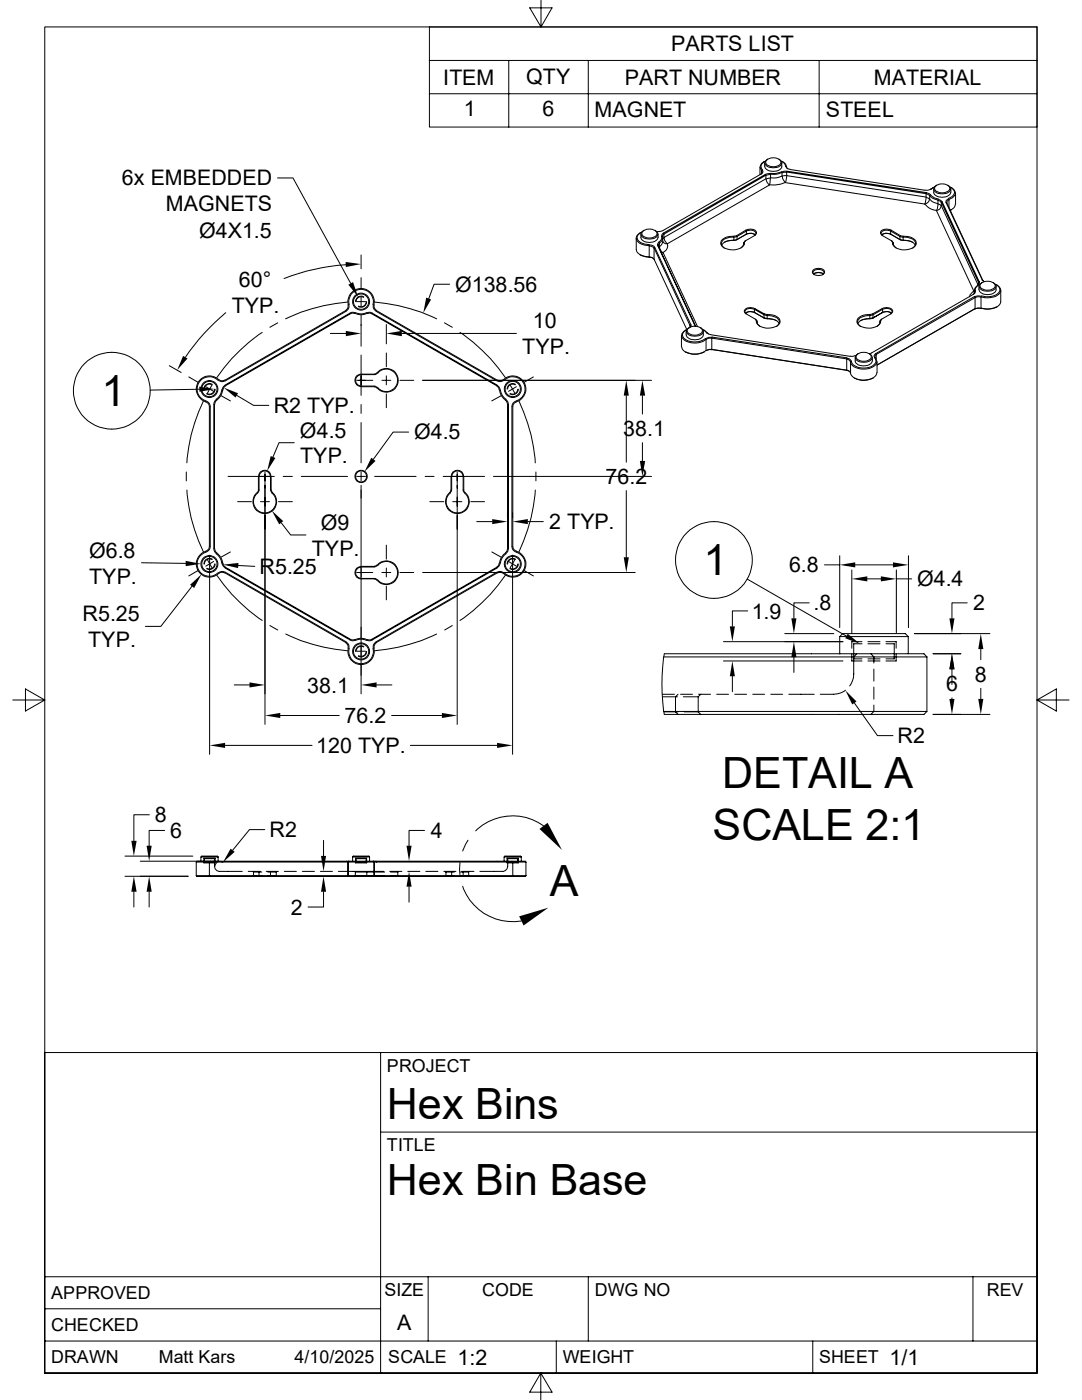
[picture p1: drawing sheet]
<svg xmlns="http://www.w3.org/2000/svg" width="216mm" height="279mm" viewBox="0 0 216 279" stroke-linecap="round" stroke-linejoin="round" font-family="sans-serif">
<g fill="none" stroke="#000" stroke-width=".2">
<path d="M85.7 5.4h121.2v20h-121.2zM85.7 12.1h121.2M85.7 18.7h121.2M101.5 12.1v13.3M108 0v5.4l-2.3-3.8h4.5l-2.2 3.8M117.4 12.1v13.3M163.4 12.1v13.3M55.4 35.5h3.1l11.5 21.1M151.6 33.3v1.5M151.9 34.1l.2 .4-.3 .3M152.1 34l.1 .3-.3 .4-19.7 11.4M152.1 33.9l-.1 .7"/>
<path d="M152.4 32.3a1.08 1.08 0 0 0-.4 1.7M152.5 32.2l-.1 .1M152.6 32.5v.7M152.7 34.8l.1 .2M152.7 34.8l-20.3 11.7M152.8 32.1a1.06 1.06 0 0 0-.7 1.8M152.8 35v.7l-20.3 11.7v-.7M152.8 35l-20.3 11.7M153 32a2.04 2.04 0 0 1 2.8 .2 1.22 1.22 0 0 1-1.7 1.1l-.6-.2a.7 .7 0 0 1-.5-1.1zM153.2 31.7a.79 .79 0 0 0-.6 .8 .79 .79 0 0 0 .6 .8 2.58 2.58 0 0 0 2.7-.4 .79 .79 0 0 0-.5-1.2M153.5 36.9l-20.3 11.7M153.7 35.6l-.2 1.3"/>
<path d="M153.8 34.8l-.9 .2M153.8 34.6l-1.1 .2M153.8 35.6h-.8a.56 .56 0 0 0 .1 .8l.4 .5M153.8 34.8v.7M153.8 34.6v.2M155.8 32.1l.7 .5 .4 .7M155.9 34.3l-1 .3h-1.1M156 34.3v.9M156 32.5a1.42 1.42 0 0 1-1.7 1.7l-1.1-.2-.4-.3-.2-.5M156 34.4l-1 .4h-1.2M156 32.2l.6 .4 .3 .7M156 35.1l-1 .4h-1.2"/>
<path d="M156.1 35.2l.9-.1-.3 1.3-.5-.8zM156.7 36.4l-.9 .3-1.1 .2h-1.1M156.7 36.4l27.8 4.3M156.8 33.2l.4 .5 .4 .1M157 34.4l-.9 .1M157 33.3l.2 .4M157 34.3v.8l27.8 4.2v-.6M157 34.3v-.1l27.8 4.2M157 34.3l27.8 4.4M157 34.2h-.5l-.5 .1M157.6 33.8l27 4.2M184.8 38.7l.7 .3"/>
<path d="M184.8 39.4a.58 .58 0 0 1 .7 .4 .58 .58 0 0 1-.5 .7l-.5 .2zM184.8 38.5l.7 .2 .1 .2-.1 .1M184.8 38.4v.3M185.5 39l.6 .6 1.1 .3M185.5 39v.7l.4 .4 1.3 .5M185.7 38.8l.9 .7 .6 .2M185.7 37.8h-.1M185.8 37.7l-.7 .3-.5-.1M186.3 37.7a1.41 1.41 0 0 0 1.7 1.7l1.1-.2 .4-.4 .2-.4M186.5 37.3l-.7 .5 .4-.4M186.6 37.2a2.04 2.04 0 0 1 2.9 .2 1.22 1.22 0 0 1-1.7 1.1l-.6-.2a.7 .7 0 0 1-.6-1.1zM186.9 37h-.1"/>
<path d="M187.2 39.8v.9M187.2 39.8l.8 .5M189.1 37a.78 .78 0 0 1 .6 .7 .78 .78 0 0 1-.6 .8 2.58 2.58 0 0 1-2.7-.4 .68 .68 0 0 1 .4-1.1M189.4 39.9l-.4 .2v.4M189.5 37.3l.4 .2a1.04 1.04 0 0 1 .6 1 1.04 1.04 0 0 1-.8 .9l-.4 .2M189.7 37.7v.7M189.8 37.4l.1 .1M189.9 37.5a1.12 1.12 0 0 1 .7 1.1 1.12 1.12 0 0 1-.9 1l-.3 .2M190.7 38.5v2.3M69 52.8a43.8 43.8 0 0 0-12.3 2.8M72.1 50.9v2.7M72.1 55.4v2.1"/>
<path d="M72.1 59.3v1.8M72.6 59.4a1.02 1.02 0 0 0-1.6 .8M72.6 59.3a1.07 1.07 0 0 0-1.6 .9M89.7 56.7h-3.1l-1 2.9M127 47.5v2.3a2.26 2.26 0 0 0 2.5 1.5M127.7 50.8l.1 .1M127.8 50.9l1.1 .4h.6M127.8 46.4a1.17 1.17 0 0 0-.9 1.2 1.17 1.17 0 0 0 1 1.1l1.6 .3M127.9 46.7a1.41 1.41 0 0 0 1.7 1.7 1.46 1.46 0 0 0 1.7-1.7M128.1 46.3a1.1 1.1 0 0 0-1 1.1 1.1 1.1 0 0 0 .9 1.1l1.5 .3M128.2 46.2a2.04 2.04 0 0 1 2.9 .2 1.22 1.22 0 0 1-1.7 1.1l-.7-.2a.7 .7 0 0 1-.5-1.1zM128.4 46.1a.82 .82 0 0 0-.4 .9 .82 .82 0 0 0 .8 .6 2 2 0 0 0 2.4-.7 .71 .71 0 0 0-.4-.8"/>
<path d="M128.5 46h-.1M129.5 51.4l.8 .1M129.5 48.9l.8 .1 .3 .4M129.5 49.1h.5l.5 .4M129.5 51.3l.5 .1 .5 .3M129.5 48.9v2.5M130.5 49.5v2.2l6.5 14M130.5 49.5l7.2 15.5M130.6 49.4l7.3 15.5-.2 .1M130.6 49.4l-.1 .1M130.7 46h.1M131.2 49l7.6 16.1-.1-.1"/>
<path d="M131.2 49l7.5 16M131.4 48.4l.2 .2M131.5 48.4l-.3 .3v.3M131.6 48.6v.7M131.6 48.6l-.2 .5M131.6 49.3l-.1 .1M131.6 49.3l.4 .9 .3 .3M132 47.1v.7l-.6 .5M132 50.5h.3M132.2 47.2l-.1 .7-.6 .6M132.2 46.1l-1.1 .1M132.2 48.3l-.2 .5-.5 .4"/>
<path d="M132.2 47.5v.8M132.3 47.6l.2-.1 .2 .6 .5 .5M132.3 48.2l.5 .4h.4M132.3 50.5l6.9 14.7M132.4 46.5l-.3 .3v.3M132.4 46.5l.1 .2M132.5 46.7l-.3 .2v.3h-.2M133.1 48.6a1.46 1.46 0 0 1-.8 1.8M146.4 48l-1.3 .1-.6 .2M146.4 47.2v.8M146.4 47.2a2.38 2.38 0 0 0-2.6 1.1 1.34 1.34 0 0 0 1.4 1.4 2.74 2.74 0 0 0 3.3-1.1v-.3l-.2 .7-.5 .5M146.4 48a2.41 2.41 0 0 0-2.4 .9"/>
<path d="M146.9 47.9l-.5 .1M146.9 47l-.5 .1M147 47l.1 .2M147 47.2l-.2 .1a3.5 3.5 0 0 0-2.6 .7 .92 .92 0 0 0 .3 1.5M147 47.8l-.6 .1M147.1 47.2v.6M147.1 47.8l-.1 .1M148.4 48.4v.4M148.8 48l-.2 .3M148.8 48l-.3 .5M148.8 46.8l-1.8 1.1M148.8 45.9l-1.8 1.1"/>
<path d="M148.8 45.9l.1 .2M148.8 45.9a1.54 1.54 0 0 1 2.2 .5l-.4 .5M148.9 46.1l-1.8 1.1M148.9 46.7l-.1 .1M148.9 46.7l-1.8 1.1M148.9 46.1v.6M149 46.7a1.6 1.6 0 0 1 1.7 .2M149 46.1a1.33 1.33 0 0 1 1.8 .5l-.3 .4M150.6 46.7l-.9-.1-.9 .2M150.6 47l-1.8 1M162.3 53.9a1.66 1.66 0 0 1 2.2 .2v.2a1.41 1.41 0 0 1-2.4 0zM162.3 54.7a1.57 1.57 0 0 1 2 0"/>
<path d="M162.5 54.6l.8-.2 .9 .2M162.5 54.8l-.2-.1a.61 .61 0 0 1 .1-.7 .61 .61 0 0 1 .6-.2h.6a.57 .57 0 0 1 .7 .3 .57 .57 0 0 1-.2 .7M176 47l1.9 1M176.1 46.7l.9-.1 .8 .2M177.7 46.1a1.33 1.33 0 0 0-1.9 .5l.3 .4M177.7 46.7a1.6 1.6 0 0 0-1.8 .2M177.7 46.7l.1 .1M177.7 46.7l1.9 1.1M177.7 46.1l1.9 1.1M177.7 46.1v.6M177.8 46.8l1.9 1.1M177.8 45.9l1.9 1.1"/>
<path d="M177.8 45.9l-.1 .2M177.8 45.9a1.68 1.68 0 0 0-2.1 .4v.3l.3 .3M177.9 48l.2 .3M177.9 48l.3 .5M178.2 48.4v.4M179.6 47.2v.6M179.6 47.8l.1 .1M179.6 47.2l.3 .1a3.5 3.5 0 0 1 2.6 .7 .92 .92 0 0 1-.4 1.5M179.6 47.8l.6 .1M179.7 47l-.1 .2M179.7 47.9l.5 .1M179.7 47l.5 .1"/>
<path d="M180.2 48a2.41 2.41 0 0 1 2.4 .9M180.2 48l1.3 .1 .6 .2M180.2 47.2v.8M180.2 47.2a2.38 2.38 0 0 1 2.6 1.1 1.34 1.34 0 0 1-1.4 1.4 2.74 2.74 0 0 1-3.3-1.1v-.3l.3 .7 .4 .5M184.5 40.7l.3 .3a2.96 2.96 0 0 0 2.1 1M186.9 42l7.4 16.1M187.2 40l.4 .1 .2 .3M187.2 40.7a.56 .56 0 0 1 .6 .5 .56 .56 0 0 1-.5 .6l-.4 .2M187.2 40.7l-.3 1.3M187.8 40.4v.7l7.4 15.8 .2-.3v-.3M187.8 40.4l.2-.2 7.4 16.1M187.8 40.4l7.5 16"/>
<path d="M188.8 40.4l7.3 15.6zM188.8 40.4v-.4l.5-.3 .1 1.8M189.9 41.8l-.1 .1M190.6 40.8l-.2 .6-.8 .6 .1-.1M194.3 58.1h.1M194.4 58.1l-.8 .7-.1 .4M194.4 58l-.1 .1M194.4 58v.6M194.4 58.3l-.2 .5M194.4 58.3v.2M194.6 58.1v.3l-.3 .3-20.8 11.9M194.6 59.4l-.2-.2-19.6 11.4"/>
<path d="M194.6 59.4l-19.8 11.3M194.6 59.4v2.2M194.6 58.1l-.2 .2M195.1 57l-.6 .6v.7M195.2 56.4l-.2 .5h.2M195.2 56.9l-.5 .5-.1 .7M195.3 56.4v.3M195.3 57.1a1.46 1.46 0 0 0 1.8 1.7 1.41 1.41 0 0 0 1.7-1.7M195.4 56.3l-.1 .1M195.7 56.6a2.04 2.04 0 0 1 2.8 .2 1.22 1.22 0 0 1-1.6 1.1l-.7-.2a.7 .7 0 0 1-.5-1.1zM195.7 59.3l-.5-.1-.6 .2M195.8 59.1h-.7l-.6 .1"/>
<path d="M195.8 59.1v2.5M195.9 56.5a.82 .82 0 0 0-.5 .9 .82 .82 0 0 0 .9 .6 2 2 0 0 0 2.4-.7 .71 .71 0 0 0-.5-.8M195.9 56.4h-.1M196 55.9l.3 .3M196.2 56l.1 .2M198.2 56.4h.1M198.6 56.7a1.09 1.09 0 0 1 .9 1 1.09 1.09 0 0 1-.7 1.1l-1.6 .4-1.3-.1M198.8 56.8a1.16 1.16 0 0 1 .9 1.1 1.16 1.16 0 0 1-.9 1.2l-1.7 .3-1.3-.1M199.7 58v2.2a2.04 2.04 0 0 1-2.2 1.4l-.9 .1-.8-.2M33.8 73l2.4 1.3M37.7 75.2l1.8 1.1M39.8 77.7l-9.8 .2"/>
<path d="M41.1 77.2l1.5 .9M42.3 76.9l-.9 1.5M42.3 76.8a1 1 0 0 0-1.5 .8M42.4 76.7a1.14 1.14 0 0 0-1.7 .9M42.8 77.7a1.02 1.02 0 0 1-1.5 .8M42.9 77.7a1.12 1.12 0 0 1-1.7 .9M43.2 79.7l-.4 .4-.1 .6v28.8l.1 .6 .4 .4M43.3 79.9l-.3 .3-.2 .5M43.5 75.9a2.46 2.46 0 0 0-3.8 .5 2.46 2.46 0 0 0 1.4 3.6M43.5 75.8l.7 .4 .7-.2M43.6 75.7a2.64 2.64 0 0 0-4.1 .6 2.64 2.64 0 0 0 1.6 3.9M43.6 75.7l.6 .3 .6-.1"/>
<path d="M44.2 79l1.8 1M44.2 77.8l-.3 1.1-.8 .8M44.4 77.8l-.3 1.2-.9 .8M44.9 76.9l-.4 .4-.2 .5M45 77l-.4 .4-.1 .5M45 62.4a43.1 43.1 0 0 0-8 8.9M47.2 78.9l3.4 2h3M52.3 66.3a34.7 34.7 0 0 0-9 9.1M55.4 64.4l-1.6 .9M65.9 66.5h3.1M69.1 62.1l-24.2 13.9M69.3 60.3a35.9 35.9 0 0 0-12.3 3.3"/>
<path d="M69.4 60.8l.1 .5-.5 .6-24.2 14M69.5 60.8a2.62 2.62 0 0 1 2.6-3.2 2.62 2.62 0 0 1 2.5 3.2M69.6 60.8v.8l-.5 .5M69.7 60.8a2.45 2.45 0 0 1 2.4-3.1 2.45 2.45 0 0 1 2.3 3.1M69.9 62.6l-24.9 14.4M70.8 62.6l-.4-.1-.5 .1M70.9 62.5l1.2 .3 1.1-.3M70.9 62.4l-.5-.1-.6 .2-24.9 14.4M71 62.4l1.1 .3 1.1-.3M71.2 60.2h1.7M71.2 75.9h3.2M72.1 70.9v8"/>
<path d="M72.1 77l2.8 .1 .4 .2M72.1 74.8a1.1 1.1 0 0 0-1.1 1.1 1.1 1.1 0 0 0 1.1 1.1M72.1 77.2h2.6M72.1 62.9v6.2M73.1 60.2a1.02 1.02 0 0 1-1.6 .9M73.2 60.2a1.1 1.1 0 0 1-1.7 1M73.2 62.4l.5-.1 .6 .2M73.3 62.6l.4-.1 .5 .1M74.2 62.6l24.9 14.4M74.3 62.5l24.9 14.4M74.5 60.8v.8l.6 .5M74.7 60.8l-.1 .5 .5 .6 24.2 14"/>
<path d="M74.7 77.2l.5 .2M74.7 74.7h-2.6a1.23 1.23 0 0 0-1.3 1.2 1.23 1.23 0 0 0 1.3 1.2M74.8 60.3a35.9 35.9 0 0 1 12.3 3.3M75 62.1l24.2 13.9M75.2 74.4l-.5 .2M75.2 74.4a2.38 2.38 0 0 1 3.5-.2 2.38 2.38 0 0 1 0 3.4 2.38 2.38 0 0 1-3.5-.2M75.3 74.5l-.4 .3h-2.8M75.4 74.5a2.23 2.23 0 0 1 3.2-.2 2.23 2.23 0 0 1 0 3.2 2.23 2.23 0 0 1-3.2-.2M76.2 75.9h1.8M77.1 70.4v2.8M77.1 75v1.8M77.1 78.6v2.8"/>
<path d="M77.1 64.8v3.8M79.8 75.9h2.7M80.2 66.5h22.8M84.3 75.9h45.7M88.7 64.4l1.6 .9M91.8 66.3a34.7 34.7 0 0 1 9 9.1M99.1 77l.4 .4 .1 .5M99.2 76.9l.4 .4 .2 .5M99.7 77.8l.3 1.2 .9 .8M99.9 77.8l.3 1.1 .8 .8M99.9 79l-1.8 1M100.5 75.7l-.6 .3-.6-.1"/>
<path d="M100.5 75.7a2.64 2.64 0 0 1 4.1 .6 2.64 2.64 0 0 1-1.6 3.9M100.6 75.8l-.7 .4-.7-.2M100.6 75.9a2.46 2.46 0 0 1 3.8 .5 2.46 2.46 0 0 1-1.4 3.6M100.8 79.9l.3 .3 .2 .5M100.9 79.7l.4 .4 .1 .6v28.8l-.1 .6-.4 .4M101.8 76.9l.9 1.5M102.8 76.8a1.02 1.02 0 0 0-1.5 .8M102.9 76.7a1.14 1.14 0 0 0-1.7 .9M103 77.2l-1.5 .9M103.3 77.7a1 1 0 0 1-1.5 .8M103.4 77.7a1.12 1.12 0 0 1-1.7 .9M106.4 75.2l-1.8 1.1"/>
<path d="M125 79v13.2M128.2 79v3.6M136 67v2.2M136 69.2a1.54 1.54 0 0 0 1.5 1.3 3.6 3.6 0 0 0 3.4-.6M136.7 70.3h.2M136.8 65.9a1.16 1.16 0 0 0-.8 1.2 1.16 1.16 0 0 0 1 1.1 4 4 0 0 0 3.9-.5M136.9 65.8l-.2 .1M136.9 66.1v.7M136.9 70.3a3.8 3.8 0 0 0 3.5 0M137.1 65.7a1.11 1.11 0 0 0-.7 1.8 3.5 3.5 0 0 0 4.4 .1l.1 .1M137.3 65.6a2.04 2.04 0 0 1 2.8 .2 1.22 1.22 0 0 1-1.6 1.1l-.7-.2a.7 .7 0 0 1-.5-1.1zM137.5 65.4a.76 .76 0 0 0-.6 .7 .76 .76 0 0 0 .6 .8 2.58 2.58 0 0 0 2.7-.4 .68 .68 0 0 0-.4-1.1"/>
<path d="M137.7 65v.3v-.3M137.8 64.9v.3M138.7 65v.1M138.9 65.1h.1M139.7 65.4h.2M140.2 65.7l.8 .7M140.3 66.1a1.42 1.42 0 0 1-1.7 1.7l-1-.2-.5-.3-.2-.5M140.4 65.8l.7 .7M140.5 70.3h-.1M140.9 67.7v2.3M141.1 66.5l-.1-.1 .3 .2 .5 .2M141.2 66.5l.2 .1"/>
<path d="M141.8 66.8l27.8 4.3M142 67.5h-.6l-.5 .2M142 69.7l-.6 .1-.5 .2M142 69.7l27 4.2M142 67.5l.1-.2 26.9 4.1v.2M142 67.5l27 4.1M142 67.5v2.2M142 69.7l-1 .2M142.1 67.4l-.5-.1-.8 .3M148.9 62.4l.5-.2 1.1 .2M150.5 61.7a1.33 1.33 0 0 0-1.9 .5l.3 .4M150.5 62.4a1.6 1.6 0 0 0-1.7 .1"/>
<path d="M150.5 61.7l1.9 1.1M150.5 62.4l2 1.1M150.5 61.7v.7M150.6 61.6l1.9 1.1M150.6 61.6l-.1 .1M150.6 61.6a1.54 1.54 0 0 0-2.1 .5l.3 .5 2 1.2M150.7 63.7l.3 .4M150.8 63.8l.2 .3M151 64.1l.2 .5 .4 .6M151 64.1v.3M152.4 62.8l.1 .7M152.5 62.8l.6 .1"/>
<path d="M152.5 63.4l.6 .1M152.5 62.7l-.1 .1M152.6 63.5l.5 .1M152.6 62.7h.5M153 63a2.25 2.25 0 0 1 2.5 1.2 1.11 1.11 0 0 1-.6 1M153 63.6h.1M153 63.6a2.41 2.41 0 0 1 2.4 1M153 63.6l1.3 .2 .6 .2M153.1 62.9l-.1-.1a2.38 2.38 0 0 1 2.6 1.1 1.34 1.34 0 0 1-1.4 1.5 2.74 2.74 0 0 1-3.3-1.1v-.3M153.1 62.9v.7M169 71.7l.6 .3 .1 .2M169 73.9l.6 .3 .1 .2"/>
<path d="M169 71.6v2.3M169 74l.5 .1M169 71.5l.4 .1 .4 .5M169.9 72.1l-.2 .1v2.2a2.61 2.61 0 0 0 3.1 1.4 2.04 2.04 0 0 0 2.2-1.4M170.5 75.5h.1M170.6 75.5a3.8 3.8 0 0 0 3.5 0M170.6 71.3a1.42 1.42 0 0 0 1.7 1.7l1.1-.2 .5-.3 .1-.4M170.7 71l-.5 .1h-.6M170.8 71h-.1M171 70.8a2.04 2.04 0 0 1 2.8 .2 1.22 1.22 0 0 1-1.6 1.1l-.7-.2a.7 .7 0 0 1-.5-1.1zM171.2 70.6a.78 .78 0 0 0-.6 .7 .78 .78 0 0 0 .6 .8 2.58 2.58 0 0 0 2.7-.4 .81 .81 0 0 0-.4-1.1M173.6 62.9v-.1a2.38 2.38 0 0 0-2.6 1.1 1.34 1.34 0 0 0 1.4 1.5 2.74 2.74 0 0 0 3.3-1.1v-.3"/>
<path d="M173.6 63.6h.1M173.6 62.9v.7M173.6 63.6l-1.3 .2-.6 .2M173.6 63.6a2.41 2.41 0 0 0-2.4 1M173.6 63a2.25 2.25 0 0 0-2.5 1.2 1.11 1.11 0 0 0 .6 1M174.1 63.5l-.5 .1M174.1 62.7h-.5M174.1 71.3v.8M174.1 62.7l.1 .1M174.2 63.4l-.6 .1M174.2 62.8l-.6 .1M174.2 63.5h-.1"/>
<path d="M174.2 62.8v.7M174.2 75.5h-.1M174.5 71.4l.2 .2a1.33 1.33 0 0 1-1.3 1.7 3 3 0 0 1-3.5-1v-.2M174.8 70.6l-.4 .5a1.31 1.31 0 0 1 .1 1.9 3.8 3.8 0 0 1-4.6-.3l-.2-.5M174.8 70.6v.1M174.8 70.7v.9M174.9 70.8l-.3 .3 .1 .3M175 72.2v2.2M175.6 64.1l-.1 .5-.5 .6M175.6 64.1v.3M175.7 64l-.1 .1M175.9 63.8l-.3 .3"/>
<path d="M175.9 63.7l-.1 .3M176 61.6a1.68 1.68 0 0 1 2.1 .3v.4l-.3 .3-2 1.2M176 62.4l-1.9 1.1M176 61.6l-1.9 1.1M176 61.6l.1 .1M176.1 62.4h-.1M176.1 62.4l-1.9 1.1M176.1 61.7v.7M176.1 61.7l-1.9 1.1M176.1 62.4a1.6 1.6 0 0 1 1.8 .1M176.1 61.7a1.33 1.33 0 0 1 1.9 .5l-.3 .4M177.8 62.4l-.9-.2-.9 .2"/>
<path d="M194.6 61.6l-19.6 11.3M194.6 61.6l-.2 .1M195.7 61.6l-.5-.1-.6 .1M195.8 61.6l-.7-.1-.6 .2M198.8 61.3a3.7 3.7 0 0 1-2.9 .2M198.9 61.3h-.1M37.2 94.2v1.8M37.3 97.8a32.6 32.6 0 0 0 3.3 12.4M40.6 80a32.6 32.6 0 0 0-3.3 12.4M41.1 80.2l.5 .4 .2 .6v27.9l-.2 .5-.5 .4M41.1 80.1l.6 .4 .3 .7v27.9l-.3 .6-.6 .5M42.8 80.7v28.8"/>
<path d="M45.5 95.1h9.2M51.4 98.4a2.23 2.23 0 0 0-.2 3.2 2.23 2.23 0 0 0 3.3 0 2.23 2.23 0 0 0-.3-3.2M51.7 95.1v2.9l-.3 .3M51.7 95.1a1.1 1.1 0 0 1 1.1-1.1 1.1 1.1 0 0 1 1.1 1.1M52.9 94.2v50.4M54 95.1v2.7M54 97.8l.3 .5M54.1 95.1a1.25 1.25 0 0 0-1.3-1.2 1.25 1.25 0 0 0-1.2 1.2v2.8a3.3 3.3 0 0 0-1.1 2.8 2.36 2.36 0 0 0 3.6 1.4 2.36 2.36 0 0 0 .2-3.8M54.1 95.1v2.8l.3 .4M56.5 95.1h1.8M58.7 88.3h-3l-1.2 2.9M60.1 95.1h9.2"/>
<path d="M71.2 95.1h1.7M72.1 80.7v1.8M72.1 84.3v8.1M72.1 94.2v1.8M72.1 96.9v41.6M74.8 95.1h8.2M81.5 86.2h-3.1l-3.9 5.5M84.8 95.1h1.8M88.4 95.1h8.3M89.9 98.4a2.23 2.23 0 0 0-.3 3.2 2.23 2.23 0 0 0 3.3 0 2.23 2.23 0 0 0-.2-3.2M90 97.8l-.3 .5M90 95.1v2.7"/>
<path d="M90 95.1a1.23 1.23 0 0 1 1.3-1.2 1.23 1.23 0 0 1 1.2 1.2M90.1 97.8l-.3 .5M90.1 95.1v2.7M90.2 95.1a1.1 1.1 0 0 1 1.1-1.1 1.1 1.1 0 0 1 1.1 1.1M91.2 94.2v50.4M92.4 95.1v2.9l.3 .3M92.5 95.1v2.8a3.3 3.3 0 0 1 1.1 2.8 2.36 2.36 0 0 1-3.6 1.4 2.36 2.36 0 0 1-.2-3.8M98.5 95.1h31.5M101.3 80.7v28.8M103 80.1l-.6 .4-.2 .7v27.9l.2 .6 .6 .5M103 80.2l-.5 .4-.2 .6v27.9l.2 .5 .5 .4M103.5 80a33.5 33.5 0 0 1 3.3 12.4"/>
<path d="M106.8 97.8a33.5 33.5 0 0 1-3.3 12.4M106.9 94.2v1.8M125 97.9v13.3M128.2 88.3v3.7M28.2 112.3l8.8 .1M38.3 117l-6.2 8h-3.1M39.5 113.9l-1.8 1M41.1 110a2.64 2.64 0 0 0-1.6 3.9 2.64 2.64 0 0 0 4.1 .6M41.1 110.2a2.46 2.46 0 0 0-1.4 3.6 2.46 2.46 0 0 0 3.8 .5M41.4 111.7l.9 1.6M41.8 110.8v39.7M42.3 111.7a1 1 0 0 0-1.5 .9"/>
<path d="M42.4 111.6a1.14 1.14 0 0 0-1.7 1M42.6 112.1l-1.5 .9M42.8 112.6a1.02 1.02 0 0 1-1.5 .8M42.8 109.5l.2 .5 .3 .3M42.9 112.6a1.12 1.12 0 0 1-1.7 .9M43.1 110.5l.8 .8 .3 1.1M43.2 110.4l.9 .9 .3 1.1M43.3 114.8a34.7 34.7 0 0 0 9 9M44.3 112.4l.2 .5 .4 .4M44.5 112.4l.1 .4 .4 .4M44.8 114.3l-.6-.1-.6 .3M44.8 114.3l24.2 13.9"/>
<path d="M44.9 113.3l24.9 14.4 .6 .2 .5-.1M44.9 114.2l-.7-.2-.7 .4M44.9 114.2l24.2 13.9M45 113.2l24.9 14.4M46 110.2l-1.8 1M47.4 100.1h2.8M47.5 112.9l3.3 .1M52 100.1h1.8M55.6 100.1h2.7M56.1 104.4l1.9 2.4h3M71.2 114.3h3.2M72.1 115.4h2.8l.4 .3"/>
<path d="M72.1 113.1a1.23 1.23 0 0 0-1.3 1.2 1.23 1.23 0 0 0 1.3 1.2h2.6M72.1 113.2a1.1 1.1 0 0 0-1.1 1.1 1.1 1.1 0 0 0 1.1 1.1M72.1 113h2.6M74.7 115.6l.5 .2M75.2 112.8l-.5 .2M75.2 112.8a2.38 2.38 0 0 1 3.5-.2 2.38 2.38 0 0 1 0 3.4 2.38 2.38 0 0 1-3.5-.2M75.3 112.9l-.4 .2-2.8 .1M75.4 112.9a2.23 2.23 0 0 1 3.2-.2 2.23 2.23 0 0 1 0 3.2 2.23 2.23 0 0 1-3.2-.2M76.2 114.3h1.8M77.1 108.8v2.8M77.1 113.4v1.7M77.1 117v2.7"/>
<path d="M79.8 114.3h2.7M84.3 114.3h42.4M85.8 100.1h2.8M90.3 100.1h1.9M93.9 100.1h2.8M95.1 104.1h3.1M98.1 110.2l1.8 1M99.1 113.2l-24.9 14.4M99.2 114.2l-24.2 13.9M99.2 114.2l.7-.2 .7 .4M99.2 113.3l-24.9 14.4M99.3 114.3l.6-.1 .6 .3"/>
<path d="M99.3 114.3l-24.2 13.9M99.6 112.4l-.1 .4-.4 .4M99.8 112.4l-.2 .5-.4 .4M100.8 114.8a34.7 34.7 0 0 1-9 9M100.9 110.4l-.9 .9-.3 1.1M101 110.5l-.8 .8-.3 1.1M101.3 102.3v1M101.3 109.5l-.2 .5-.3 .3M101.5 112.1l1.5 .9M102.3 102.3v1M102.3 110.8v39.7M102.7 111.7l-.9 1.6"/>
<path d="M102.8 111.7a1.02 1.02 0 0 0-1.5 .9M102.9 111.6a1.14 1.14 0 0 0-1.7 1M103 110.2a2.46 2.46 0 0 1 1.4 3.6 2.46 2.46 0 0 1-3.8 .5M103 110a2.64 2.64 0 0 1 1.6 3.9 2.64 2.64 0 0 1-4.1 .6M103.3 112.6a1 1 0 0 1-1.5 .8M103.4 112.6a1.12 1.12 0 0 1-1.7 .9M104.6 113.9l1.8 1M105.3 104.1h3.1M149.1 115.6l19.8 11.4M164.5 112.7h3.1M167.6 110.9v14.4M170 113.7v12.6"/>
<path d="M170.6 112.7h7.6M173.1 115.5h2.7M178.9 115.5h3M178.9 113.7v12.6M181.3 110.9v14.4M2.5 139.7h6.4l-3.8-2.2v4.4l3.8-2.2M46.7 136.7h3.1M53.8 124.8l1.6 .9M57 126.5a35.3 35.3 0 0 0 12.3 3.4M69 128.3l.5 .6-.1 .5M69.1 128.1l.5 .6v.7M69.5 129.4a2.62 2.62 0 0 0 2.6 3.2 2.62 2.62 0 0 0 2.5-3.2"/>
<path d="M69.7 129.4a2.45 2.45 0 0 0 2.4 3.1 2.45 2.45 0 0 0 2.3-3.1M69.9 127.6l.5 .1 .4-.1M70.9 127.7l1.2-.3 1.1 .3M71 127.8l1.1-.2 1.1 .2M71.2 130h1.7M72.6 129.1a1.02 1.02 0 0 0-1.6 .9M72.6 129a1.1 1.1 0 0 0-1.6 1M73.1 130a1.02 1.02 0 0 1-1.6 .9M73.2 130a1.1 1.1 0 0 1-1.7 .9M74.2 127.6l-.5 .1-.4-.1M74.3 127.7l-.6 .2-.5-.1M75.1 128.1l-.6 .6v.7"/>
<path d="M75.1 128.3l-.5 .6 .1 .5M75.1 136.7h3.1M87.1 126.5a35.9 35.9 0 0 1-12.3 3.4M90.3 124.8l-1.6 .9M132.2 138.6h2.4M132.2 139.1h3M132.4 131.1a40.5 40.5 0 0 0 .1 11.4M132.5 131.1h52.5M132.5 130.5v.6M132.5 130.5h51.9l.6 .6M135.3 138.6l-.5 .5v3l.5 .5M135.8 138.6h2.4"/>
<path d="M136.4 139.1h2.9M139.4 138.6h2.4M139.8 138.6l-.5 .5v3M143 138.6h2.4M144.4 128.1h23.8M144.4 131.9h23.8M146.1 135v3M146.6 138.6h2.4M149.2 121.9h-3.1v3.1M150.2 138.6h2.4M153.8 138.6h2.4M156.6 126.4h9.8"/>
<path d="M157.4 138.6h5.1M158.4 131.1v3.1M161.5 120.3h-3.1v3.1M167.6 127h13.6M168.7 137.8a4.5 4.5 0 0 1-3.6 .8h-1.4M170 130.6v1.3h2M170.3 131.5h1.7M170.9 130.5l-.6 .6M172 128.5h-1.7v6a4.1 4.1 0 0 1-.8 2.4M172 128.1h-2v1.3M173.2 131.9h2.4M173.2 128.1h2.4"/>
<path d="M173.2 131.5h2.4M173.2 128.5h2.4M173.8 130.5l.6 .6v1.2M174.4 133.5v2.4M174.4 137.1v2.4M176.8 128.1h2v1.3M176.8 128.5h1.6v3h-1.6M178.8 130.6v1.3h-2M181.2 127l-.6-.6h-12.5l-.5 .6v3.5M181.2 127v3.5M182.5 126.4h15M185 131.1v10.9l-.6 .6h-51.9"/>
<path d="M186.2 130.5h5.5M189.9 133.6v3M189.9 139.3v.2M193 120.3h-3.1v3.1M195.7 129.5v2.2M195.7 137.4v2.1M206.9 139.7l3.9 2.2v-4.4l-3.9 2.2h6.4M44.9 148.8h17.4M55.9 142.8h11.8M78.1 142.8h10.1M81.9 148.8h17.3M132.5 142.1h2.8"/>
<path d="M132.5 142h52.5M136.5 142.1h2.8M139.3 142.1l.5 .5M170.5 140.3l4.6 6.5h3.1M174.4 140.7v1.3l-.6 .6M186.2 142.6h11.3M24.9 174.9h12.6M24.9 170.9h13.6M26.7 178v3M28 171.9h15.2M29.8 178v3M29.8 162.6h-3.1v5.2"/>
<path d="M32.9 165.7h-3.1v3.1M39.2 172v2.8l.1 .1h30.3M39.2 172h65.7M39.2 174.8h35.5M40.1 171h3.4M40.7 171.3h2.2v.9h-2.2zM40.8 171.4h2v.7h-2zM42 171.9l-.2 .1v2.8l.2 .1M42.7 171.9l.1 .1M42.8 172.1v.8a1.08 1.08 0 0 0 1 1h4.5M43.5 171.9h-4.2l-.1 .1M43.5 171.9h26.1"/>
<path d="M43.5 171l-.2-.1h-3l-.2 .1v.9M43.5 171v.9M44.4 172.1a.96 .96 0 0 0-1-.1 .96 .96 0 0 0-.5 .9M49.5 173.9h2.4M50.5 173.9l.1 .1M50.6 174h1.6M50.6 174.8h1.6M50.6 174v.8M50.6 174.8l-.1 .1M51.6 173.9l.1 .1v.8l-.1 .1M52.8 165.6h-3l-3.4 4.1M53.1 173.9h2.4"/>
<path d="M53.4 174h1.7M53.4 174.8h1.7M54.1 173.9l-.1 .1v.8l.1 .1M55.1 174.8l.1 .1M55.2 173.9l-.1 .1v.8M56.7 173.9h2.4M60.3 173.9h2.4M63.9 173.9h2.4M64.6 178v3h-3.1M64.6 167.7v3.1M67.5 173.9h9.1M69.6 174.9h4.9"/>
<path d="M69.6 171.9h4.9M69.6 171.9l-.2 .1v2.8l.2 .1M69.7 171.9l-.2 .1v2.8l.2 .1M70.4 171h3.3M70.8 173.9l.1 .1M70.9 174h5.9M70.9 174.8h5.9M70.9 174.8l-.1 .1M70.9 174v.8M71 171.3h2.2v.9h-2.2zM71 171.4h2.1v.7h-2.1zM73.3 173.9l-.1 .1v.8l.1 .1"/>
<path d="M73.7 171l-.1-.1h-3.1l-.1 .1v.9M73.7 171v.9M74.4 171.9l.2 .1v2.8l-.2 .1M74.5 171.9h26.1M74.5 171.9l.2 .1v2.8M74.7 174.8h30.2M74.7 174.8l-.2 .1M77.8 173.9h2.4M77.9 174h1.5M77.9 174.8h1.5M79.4 174v.8M79.4 174.8l.1 .1"/>
<path d="M79.5 173.9l-.1 .1M81.4 173.9h2.4M81.6 177v3M84.7 165.7h-3.1v3.1M85 173.9h2.4M88.6 173.9h2.4M88.9 173.9l.1 .1M89 174.8h1.7M89 174h1.7M89 174.8l-.1 .1M89 174v.8M90 173.9l.1 .1v.8l-.1 .1"/>
<path d="M91.8 172.2v2.3M91.9 174.8h1.6M91.9 174h1.6M92.2 173.9h2.4M92.3 176.9a10.5 10.5 0 0 0 11.7 6.9M92.5 173.9l-.1 .1v.8l.1 .1M93.4 167.7l-1.1 2.1M93.5 174.8l.1 .1M93.6 173.9l-.1 .1v.8M100.6 171.9h4.2l.1 .1M100.6 171h3.4M101.2 171.3h2.2v.9h-2.2z"/>
<path d="M101.3 172.1h2v-.7h-2v1.5a1.08 1.08 0 0 1-1 1h-4.5M101.4 171.9l-.1 .1M102.2 171.9l.1 .1v2.8l-.1 .1M104 171l-.2-.1h-3l-.2 .1v.9M104 171v.9M104.9 174.8l-.1 .1h-30.3M104.9 172v2.8M108.5 164.8a10.6 10.6 0 0 0-13.6 1M75.9 210.1v63.9M75.9 225.9h131M8.9 254.8h198M85.4 254.8v12.8"/>
<path d="M117.4 254.8v12.8M194.1 254.8v12.8M8.9 274v-268.6h198v268.6M8.9 274v-63.9h198v63.9M8.9 274h198M8.9 267.6h198M8.9 261.2h67M107.9 274l2.3 3.8h-4.5l2.2-3.8v5.4M111 267.6v6.4M162.2 267.6v6.4"/>
<circle cx="22.3" cy="78" r="7.7"/>
<circle cx="41.8" cy="77.6" r="1.53"/>
<circle cx="41.8" cy="77.7" r="1.69"/>
<circle cx="72" cy="60.2" r="1.53"/>
<circle cx="72.1" cy="60.2" r="1.69"/>
<circle cx="102.3" cy="77.6" r="1.53"/>
<circle cx="102.3" cy="77.7" r="1.69"/>
<circle cx="72" cy="95.1" r="1.11"/>
<circle cx="72.1" cy="95.1" r="1.22"/>
<circle cx="41.8" cy="112.6" r="1.53"/>
<circle cx="41.8" cy="112.6" r="1.69"/>
<circle cx="102.3" cy="112.6" r="1.53"/>
<circle cx="102.3" cy="112.6" r="1.69"/>
<circle cx="142.4" cy="111.8" r="7.7"/>
<circle cx="72" cy="130" r="1.53"/>
<circle cx="72.1" cy="130" r="1.69"/>
</g>
<g fill="#000">
<path d="M69 52.3l3.1 .4-3.1 .6zM69.5 56.8l.9-.5 1.1 3zM85 59.4l1 .4-1.5 2.7zM36.5 71l.9 .5-2.1 2.4zM39.8 77.2l3 .4-3 .6zM44.6 77.3l2.9 1.2-.5 .8zM69 66l3.1 .5-3.1 .6zM77.1 66.5l3.1-.5v1.1zM125 75.9l.5 3.1h-1zM128.2 75.9l.5 3.1h-1zM54 91l.9 .4-1.6 2.6zM74.1 91.4l.8 .6-2.2 2.1z"/>
<path d="M127.7 92h1l-.5 3.1zM37 111.9l3.1 .6-3.1 .5zM37.9 116.7l2.3-2.1-1.5 2.7zM44.5 112.7l3.1-.3-.1 1zM54.2 101.9l2.3 2.1-.8 .6zM98.2 103.6l3.1 .5-3.1 .5zM102.3 104.1l3-.5v1zM124.5 111.2h1l-.5 3.1zM167.6 112.7l3-.5v1zM170 115.5l3.1-.5v1zM175.8 115l3.1 .5-3.1 .5zM178.2 112.2l3.1 .5-3.1 .5z"/>
<path d="M49.8 136.2l3.1 .5-3.1 .5zM72.1 136.7l3-.5v1zM146.1 131.9l.5 3.1h-1zM145.6 125h1l-.5 3.1zM158.4 128.1l.5 3h-1zM157.9 123.4h1l-.5 3zM169.2 126.5l2.4 2-2.9-1.1zM168.7 137.8l2.2 2.2-.8 .6zM189.4 139.5h1.1l-.6 3.1zM189.9 130.5l.6 3.1h-1.1zM189.4 123.4h1.1l-.6 3zM195.7 126.4l.5 3.1h-1z"/>
<path d="M195.2 139.5h1l-.5 3.1zM41.8 148.8l3.1-.5v1zM52.9 142.8l3-.5v1zM88.2 142.3l3 .5-3 .5zM99.2 148.3l3.1 .5-3.1 .5zM26.7 174.9l.6 3.1h-1.1zM26.2 167.8h1.1l-.6 3.1zM29.8 174.9l.5 3.1h-1zM29.3 168.8h1l-.5 3.1zM46 169.4l.8 .6-2.3 2.1zM64.1 170.8h1l-.5 3.1zM64.6 174.9l.5 3.1h-1z"/>
<path d="M81.6 173.9l.5 3.1h-1zM81.1 168.8h1l-.5 3.1zM107.7 165.4l1.6-1.2 2.8 5.4zM103.6 182.9l5.8-1.8-4.9 3.6z"/>
</g>
<g font-size="8.6">
<text x="20.2" y="81.1">1</text>
<text x="140.4" y="114.9">1</text>
<text x="144.1" y="157.3">DETAIL A</text>
<text x="142.2" y="167.6">SCALE 2:1</text>
<text x="109.7" y="178.8">A</text>
<text x="77.2" y="223.4">Hex Bins</text>
<text x="77.2" y="238.5">Hex Bin Base</text>
</g>
<g font-size="4.3">
<text x="133.9" y="10.2">PARTS LIST</text>
<text x="88.4" y="16.9">ITEM</text>
<text x="105" y="16.8">QTY</text>
<text x="124.7" y="16.9">PART NUMBER</text>
<text x="174.4" y="16.9">MATERIAL</text>
<text x="92.6" y="23.1">1</text>
<text x="108.3" y="23.1">6</text>
<text x="118.6" y="23.4">MAGNET</text>
<text x="164.8" y="23.4">STEEL</text>
<text x="24.3" y="37">6x EMBEDDED</text>
<text x="33.1" y="42.2">MAGNETS</text>
<text x="39.7" y="47.4">Ø4X1.5</text>
<text x="47.7" y="57.4">60°</text>
<text x="90.8" y="58.2">Ø138.56</text>
<text x="46.2" y="62.5">TYP.</text>
<text x="106.3" y="65.5">10</text>
<text x="104.2" y="70.7">TYP.</text>
<text x="54.6" y="82.4">R2 TYP.</text>
<text x="59.9" y="87.3">Ø4.5</text>
<text x="82.6" y="87.7">Ø4.5</text>
<text x="124.3" y="87">38.1</text>
<text x="59.9" y="92.5">TYP.</text>
<text x="120.8" y="96.6">76.2</text>
<text x="64" y="105.7">Ø9</text>
<text x="109.6" y="105.7">2 TYP.</text>
<text x="17.8" y="111.3">Ø6.8</text>
<text x="62.2" y="110.9">TYP.</text>
<text x="17.8" y="116.5">TYP.</text>
<text x="51.8" y="114.6">R5.25</text>
<text x="157.4" y="114.2">6.8</text>
<text x="183" y="117">Ø4.4</text>
<text x="16.5" y="124">R5.25</text>
<text x="150" y="123.4">1.9</text>
<text x="162.3" y="121.8">.8</text>
<text x="194.2" y="121.8">2</text>
<text x="17.6" y="129.1">TYP.</text>
<text x="188.8" y="137.9">6</text>
<text x="194.5" y="136">8</text>
<text x="61.3" y="138.2">38.1</text>
<text x="68.7" y="144.3">76.2</text>
<text x="179.1" y="148.3">R2</text>
<text x="63.1" y="150.2">120 TYP.</text>
<text x="30.9" y="164.1">8</text>
<text x="34" y="167.3">6</text>
<text x="53.8" y="167.1">R2</text>
<text x="85.9" y="167.3">4</text>
<text x="58" y="182.6">2</text>
<text x="79.2" y="265.4">A</text>
<text x="91.3" y="272.3">1:2</text>
<text x="177.5" y="272.3">1/1</text>
</g>
<g font-size="3.6">
<text x="77.2" y="213.9">PROJECT</text>
<text x="77.2" y="229.7">TITLE</text>
<text x="10.2" y="259.3">APPROVED</text>
<text x="76.7" y="258.7">SIZE</text>
<text x="96.2" y="258.7">CODE</text>
<text x="118.7" y="258.7">DWG NO</text>
<text x="196.9" y="258.7">REV</text>
<text x="10.2" y="265.7">CHECKED</text>
<text x="10.2" y="272.1">DRAWN</text>
<text x="31.7" y="272.1">Matt Kars</text>
<text x="58.8" y="272.1">4/10/2025</text>
<text x="77.5" y="272.1">SCALE</text>
<text x="112.3" y="272.1">WEIGHT</text>
<text x="163.5" y="272.1">SHEET</text>
</g>
</svg>
